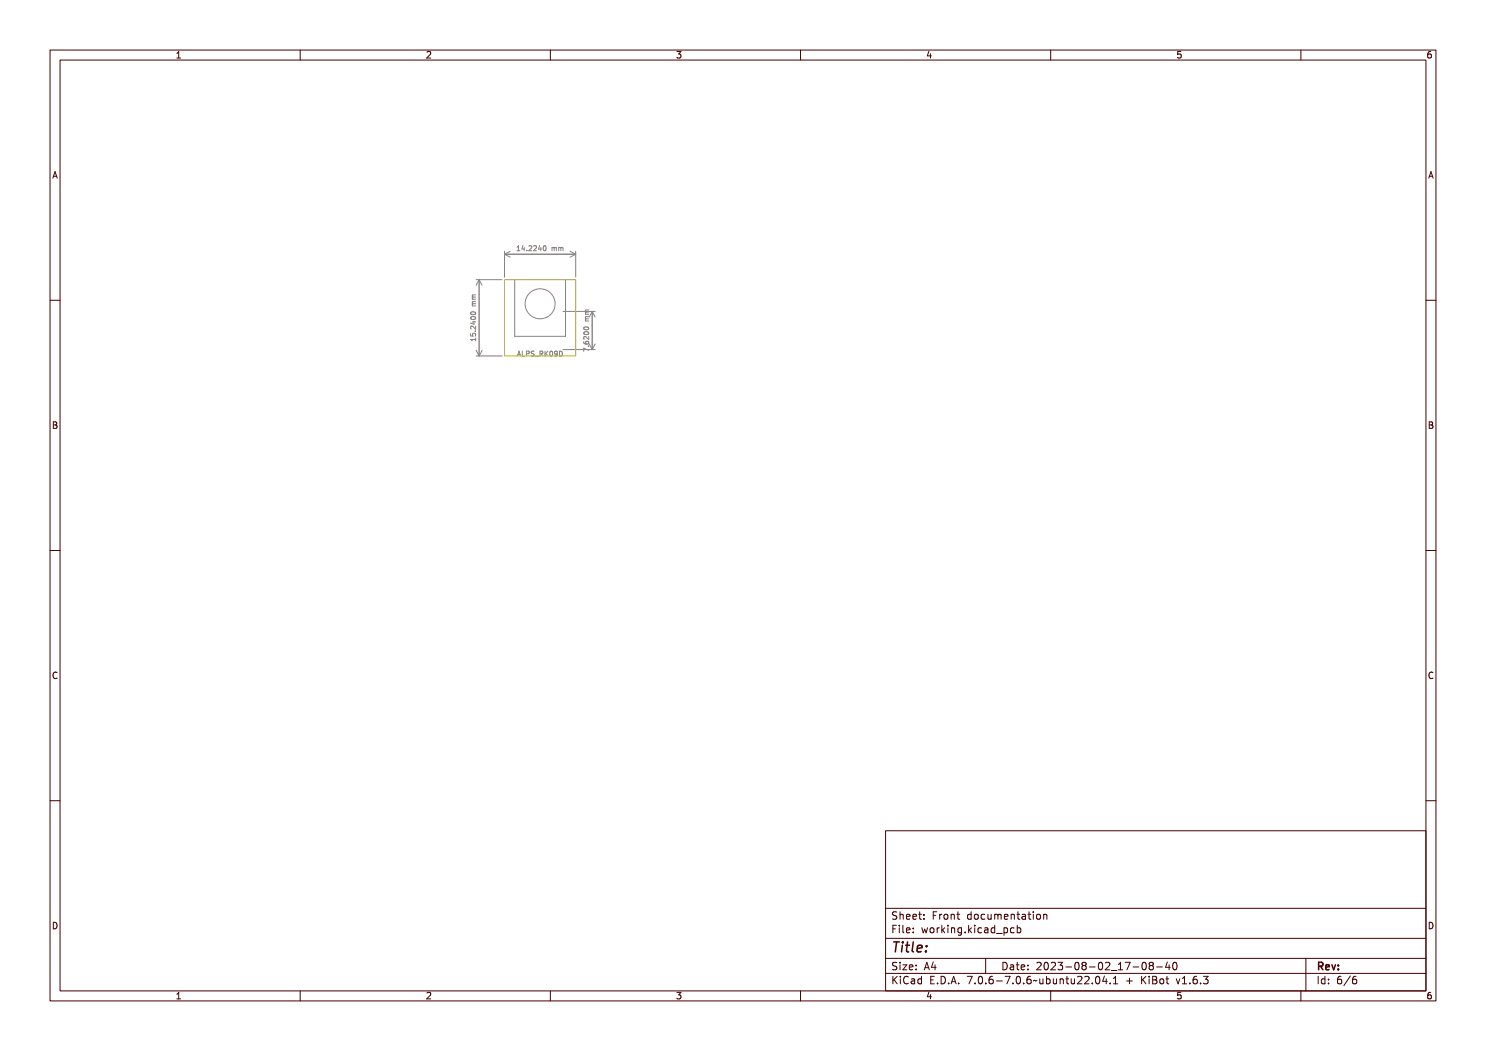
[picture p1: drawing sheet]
<svg xmlns="http://www.w3.org/2000/svg" width="297mm" height="210mm" viewBox="0 0 297 210" stroke-linecap="round" stroke-linejoin="round" font-family="sans-serif">
<g fill="none" stroke="#848484" stroke-width=".2">
<path d="M94.4 59.6h.7v.1h-.6l.6 .1v.1l-.6 .1 .6 .1v.1h-.7zM94.4 59.8h.7M94.5 59.4l-.1 .1 .1 .3M94.5 59.4h.6M95.1 58.9l-.7 .1v.2l.1 .2M95.2 55.9h5.1M95.8 55.9v15.2M95.8 55.9l.5 1.1M95.8 55.9l-.6 1.1M100.8 50.2v5.2M100.8 50.8h14.3M100.8 50.8l1.2 .6"/>
<path d="M102 50.2l-1.2 .6M102.9 55.9h10.1v11.3h-10.1zM103.3 50.1h.6M103.3 49.4l.3-.3v1M104.1 49.2h.4v.8l.2 .1h-.6l.2-.1v-.7h-.2zM105.2 49.2h.2v.6h.1l-.1 .3h-.2v-.2h-.4zM105.2 49.3v.5h-.3zM105.9 50h.1v.1h-.1zM106.5 49.2a.35 .35 0 0 1 .5 .1 .35 .35 0 0 1-.2 .5l-.2 .2h.4v.1h-.6l.5-.6a.23 .23 0 0 0-.2-.2 .23 .23 0 0 0-.2 .1zM107.3 49.2a.35 .35 0 0 1 .5 .1 .35 .35 0 0 1-.2 .5l-.2 .2h.4v.1h-.6l.5-.6a.23 .23 0 0 0-.2-.2 .23 .23 0 0 0-.2 .1zM108.4 49.2h.2v.6h.1l-.1 .3h-.2v-.2h-.4zM108.4 49.3v.5h-.3z"/>
<path d="M108.9 49.3l.1-.1a.47 .47 0 0 1 .5 .5 .47 .47 0 0 1-.5 .4l-.1-.2zM109.1 49.3a.4 .4 0 0 1 .2 .4 .4 .4 0 0 1-.2 .3l-.1-.3zM110.4 49.4h.6l.1 .7h-.1l-.1-.6-.1 .6h-.1l-.1-.6-.1 .6h-.1zM111.2 49.4h.6l.1 .7h-.1l-.1-.6-.1 .6h-.1l-.1-.6-.1 .6h-.1zM112.2 49.4l.3 .2v.5M113.9 50.2l1.2 .6M115.1 50.2v5.2M115.1 50.8l-1.2 .6M94.1 66.6v.5l.4 .1v-.5l.5-.1v.6M94.1 63.4a.49 .49 0 0 1 .6-.2 .49 .49 0 0 1 .3 .5 .49 .49 0 0 1-.5 .2 .49 .49 0 0 1-.4-.5zM94.1 62.5a.49 .49 0 0 1 .6-.3 .49 .49 0 0 1 .3 .5 .49 .49 0 0 1-.5 .3 .49 .49 0 0 1-.4-.5zM94.1 67h.9l.1-.2v.5l-.1-.2h-.7v.2h-.1z"/>
<path d="M94.1 66.1h.1v.4h.3a.32 .32 0 0 1 .2-.5 .32 .32 0 0 1 .4 .2 .32 .32 0 0 1-.1 .4 .26 .26 0 0 0 0-.4 .26 .26 0 0 0-.4 0 .26 .26 0 0 0 0 .4h-.5zM94.1 63.7h.7l.1-.1 .2 .2h-.2v.4h-.2l-.6-.4zM94.1 63a.51 .51 0 0 1 .6-.2 .51 .51 0 0 1 .4 .4 .52 .52 0 0 1-.6 .2 .52 .52 0 0 1-.4-.4zM94.1 62.2a.51 .51 0 0 1 .6-.2 .51 .51 0 0 1 .4 .4 .52 .52 0 0 1-.6 .2 .52 .52 0 0 1-.4-.4zM94.2 64.5h.3l.5 .4v-.5h.1v.6l-.6-.4a.23 .23 0 0 0-.3 .1 .23 .23 0 0 0 .1 .3l-.2-.1zM94.2 63a.44 .44 0 0 1 .8 .2 .44 .44 0 0 1-.8-.2zM94.2 62.2a.44 .44 0 0 1 .8 .2 .44 .44 0 0 1-.8-.2zM94.3 63.8h.5v.3zM94.4 60.4h.7v.1h-.6l.6 .1v.1l-.6 .1 .6 .1v.1h-.7zM94.4 64.3h.7M94.4 61.1h.7M94.5 60.7l-.1 .1 .1 .3"/>
<path d="M94.5 60.7h.6M94.7 64.2v.6l-.7-.3M94.9 65.4h.2v.2h-.2zM95 66.2h.1M95.1 65.2v.6l-.8-.6-.2 .2 .1 .3M95.1 67.5v.6M95.1 67.8h-1l.2 .3M95.1 60.3h-.7v.2l.1 .2M95.2 71.1h5.1M95.2 70l.6 1.1M96.3 70l-.5 1.1M103.5 70.9h.5"/>
<path d="M103.7 70.2l-.3 1M104.3 70.2h.1l.3 1h-.1l-.1-.2h-.3l-.1 .2h-.1zM104.3 70.4l.2 .4h-.3zM104.9 70.2h.1v.9h.5v.1h-.6zM105.7 70.2h.3a.31 .31 0 0 1 .3 .4 .31 .31 0 0 1-.5 .2v.4h-.1zM105.8 70.3h.2a.18 .18 0 0 1 .2 .2 .18 .18 0 0 1-.2 .2h-.2zM106.5 70.3h.5v.1l-.1-.1a.18 .18 0 0 0-.3 .1 .18 .18 0 0 0 0 .2 .32 .32 0 0 1 .5 .2 .32 .32 0 0 1-.2 .4 .32 .32 0 0 1-.4-.2v.1a.24 .24 0 0 0 .3 0 .24 .24 0 0 0 .1-.3 .24 .24 0 0 0-.3-.1l-.2-.2zM107.1 71.5h.9zM108 70.2h.3a.26 .26 0 0 1 .3 .2 .26 .26 0 0 1-.2 .3l.4 .5-.5-.4h-.1v.4h-.2zM108.2 70.3h.1a.17 .17 0 0 1 .2 .2 .17 .17 0 0 1-.2 .2h-.1zM108.8 70.2h.2v.5l.5-.5-.3 .4 .4 .6h-.2l-.3-.5-.1 .5h-.2zM109.7 70.3l.1-.1a.47 .47 0 0 1 .5 .5 .47 .47 0 0 1-.5 .5l-.1-.3z"/>
<path d="M109.9 70.3a.4 .4 0 0 1 .2 .4 .4 .4 0 0 1-.2 .4l-.1-.4zM110.5 70.3l.1-.1a.48 .48 0 0 1 .5 .6 .48 .48 0 0 1-.6 .4v-.1a.29 .29 0 0 0 .3 0 .29 .29 0 0 0 .1-.4 .31 .31 0 0 1-.4 .1 .31 .31 0 0 1 0-.5zM111.2 70.2a.5 .5 0 0 1 .7 .5 .5 .5 0 0 1-.7 .5zM111.4 70.3a.38 .38 0 0 1 .3 .4 .38 .38 0 0 1-.3 .4zM112.3 70.3v.7M112.5 62.2h6.5M112.5 69.8h6.5M116.7 68.9l1 .4v.1l-.8-.3v.5h-.2zM116.8 65.9a.51 .51 0 0 1 .5-.2 .51 .51 0 0 1 .4 .5 .52 .52 0 0 1-.6 .2 .52 .52 0 0 1-.3-.5zM116.8 65.1a.51 .51 0 0 1 .5-.2 .51 .51 0 0 1 .4 .5 .52 .52 0 0 1-.6 .2 .52 .52 0 0 1-.3-.5zM116.8 67.4h.1a.29 .29 0 0 0 0 .3 .29 .29 0 0 0 .3 .1 .32 .32 0 0 1 .1-.5 .32 .32 0 0 1 .5 .2 .32 .32 0 0 1-.3 .4 .45 .45 0 0 1-.6 0 .45 .45 0 0 1-.1-.5zM116.8 65.4a.48 .48 0 0 1 .5-.1 .48 .48 0 0 1 .3 .5 .49 .49 0 0 1-.5 .2 .49 .49 0 0 1-.4-.5z"/>
<path d="M116.8 66.4a.48 .48 0 0 1 .5-.2 .48 .48 0 0 1 .3 .5 .49 .49 0 0 1-.5 .2 .49 .49 0 0 1-.4-.5zM116.8 66.6h.3l.5 .4v-.4h.1v.5l-.6-.4a.23 .23 0 0 0-.3 .1 .23 .23 0 0 0 .1 .3l-.2-.1zM116.9 66a.44 .44 0 0 1 .7 .1 .44 .44 0 0 1-.7-.1zM116.9 65.2a.44 .44 0 0 1 .7 .1 .44 .44 0 0 1-.7-.1zM117 63.4l.7-.1v.1l-.6 .1 .6 .1v.1l-.6 .1 .6 .1v.1h-.7zM117 62.6l.7-.1v.1l-.6 .1 .6 .1v.1l-.6 .1 .6 .1v.1h-.7zM117 64.1h.7M117 62.8h.7M117.1 68.3l-.1 .3 .2 .2M117.1 68.2h.5v.5h-.7l-.2-.4M117.1 68.2v.1M117.1 63.7l-.1 .1 .1 .3"/>
<path d="M117.1 62.4l-.1 .1 .1 .3M117.1 63.7h.6M117.1 62.4h.6M117.5 68.4h.2v.1h-.2zM117.6 69.2h.1M117.7 67.2v.6l-.7-.6-.3 .2 .1 .4M117.7 70l-1-.4v.6M117.7 61.9l-.7 .1v.2l.1 .2M117.7 63.3h-.7v.3l.1 .1M117.8 68.7l.6 1.1M118.4 62.2v7.6M118.4 62.2l.6 1.2"/>
<path d="M118.4 62.2l-.6 1.2M119 68.7l-.6 1.1"/>
<circle cx="109.2" cy="49.7" r=".09"/>
<circle cx="94.6" cy="63.1" r=".09"/>
<circle cx="94.6" cy="62.3" r=".09"/>
<circle cx="107.9" cy="60.7" r="3"/>
<circle cx="110" cy="70.7" r=".09"/>
<circle cx="110.7" cy="70.6" r=".21"/>
<circle cx="117.2" cy="65.2" r=".09"/>
<circle cx="117.2" cy="66" r=".09"/>
<circle cx="117.4" cy="67.6" r=".22"/>
</g>
<path d="M100.8 55.9h14.3v15.2h-14.3z" fill="none" stroke="#c2c200" stroke-width=".2"/>
<g fill="none" stroke="#480000" stroke-width=".2">
<path d="M10 10h277v190h-277zM12 12h273v186h-273zM60 10v2M110 10v2M160 10v2M210 10v2M260 10v2M10 60h2M285 60h2M10 110h2M285 110h2M10 160h2"/>
<path d="M285 160h2M177 166h108v32h-108zM60 198v2M110 198v2M160 198v2M177 181.5h108M177 187.5h108M177 191.5h108M177 194.5h108M178.1 195.2h.2v.6l.6-.6h.3l-.6 .6 .6 .8h-.2l-.5-.7-.2 .2v.5h-.2zM178.2 185h.9v.2h-.7v.4h.6v.2h-.6v.7h-.2zM178.3 182.4l.5-.1h.2v.2a.31 .31 0 0 0-.5-.1 .31 .31 0 0 0 0 .5 .5 .5 0 0 1 .6 .6 .5 .5 0 0 1-.8 .2l-.1-.2a.34 .34 0 0 0 .4 .1 .34 .34 0 0 0 .1-.5 .47 .47 0 0 1-.5-.2 .47 .47 0 0 1 .1-.5z"/>
<path d="M178.3 192.5l.5-.1h.2v.2a.31 .31 0 0 0-.5-.1 .31 .31 0 0 0 0 .5 .5 .5 0 0 1 .6 .6 .5 .5 0 0 1-.8 .2l-.1-.2a.34 .34 0 0 0 .4 .1 .34 .34 0 0 0 .1-.5 .47 .47 0 0 1-.5-.2 .47 .47 0 0 1 .1-.5zM179.4 182.2h.2v.6a.35 .35 0 0 1 .4-.1 .35 .35 0 0 1 .2 .4v.6h-.2v-.8h-.4v.8h-.2zM179.5 185.4h.4v.9h.4v.2h-.9v-.2h.3v-.8h-.2zM179.5 192.8h.4v.9h.4v.1h-.9v-.1h.3v-.8h-.2zM179.5 195.6h.4v.9h.4v.1h-.9v-.1h.3v-.8h-.2zM179.7 184.9h.2v.3h-.2zM179.7 192.3h.2v.3h-.2zM179.7 195.1h.2v.3h-.2zM180.6 184.9h.4v1.3l.4 .1v.2l-.5-.2v-1.2h-.3zM180.6 192.8h.8l-.6 .9h.6v.1h-.8l.6-.9h-.6zM180.7 182.8l.1-.1a.49 .49 0 0 1 .5 0 .49 .49 0 0 1 .2 .5h-.8a.42 .42 0 0 0 .3 .4 .42 .42 0 0 0 .4-.1 .47 .47 0 0 1-.4 .3 .47 .47 0 0 1-.4-.3zM180.7 195.4a.4 .4 0 0 1 .4-.3 .4 .4 0 0 1 .4 .3 .56 .56 0 0 0-.8 .4 .56 .56 0 0 0 .5 .7l.3-.1a.43 .43 0 0 1-.5 .3 .43 .43 0 0 1-.4-.4v-.6z"/>
<path d="M180.8 182.9l.4-.1 .1 .3h-.6zM181.8 195.6l.3-.1a.43 .43 0 0 1 .5 .5v.6h-.1v-.1a.38 .38 0 0 1-.5 .2 .38 .38 0 0 1-.2-.5 .38 .38 0 0 1 .4-.2h.3a.35 .35 0 0 0-.3-.4 .35 .35 0 0 0-.4 .2zM181.9 182.8l.1-.1a.49 .49 0 0 1 .5 0 .49 .49 0 0 1 .2 .5h-.8a.42 .42 0 0 0 .3 .4 .42 .42 0 0 0 .5-.1 .47 .47 0 0 1-.5 .3 .47 .47 0 0 1-.4-.3zM181.9 185.5l.1-.1a.49 .49 0 0 1 .5 0 .49 .49 0 0 1 .2 .5h-.8a.42 .42 0 0 0 .3 .4 .42 .42 0 0 0 .5-.1 .47 .47 0 0 1-.5 .3 .47 .47 0 0 1-.4-.3zM181.9 192.9l.1-.1a.49 .49 0 0 1 .5 0 .49 .49 0 0 1 .2 .5h-.8a.42 .42 0 0 0 .3 .4 .42 .42 0 0 0 .5-.1 .47 .47 0 0 1-.5 .3 .47 .47 0 0 1-.4-.3zM182 196.2l.5-.1a.31 .31 0 0 1-.2 .4 .31 .31 0 0 1-.4-.1zM182 182.9l.4-.1 .1 .3h-.6zM182 185.6l.4-.1 .1 .3h-.6zM182 193l.4-.1 .1 .3h-.6zM183 195.7l.4-.2 .2 .2v-.6h.2v1.5h-.2v-.1a.42 .42 0 0 1-.5 .1 .42 .42 0 0 1-.2-.5zM183.2 195.8l.1-.1a.4 .4 0 0 1 .3 .4 .4 .4 0 0 1-.3 .4l-.2-.2zM183.2 182.3h.2v.4h.4v.1h-.4v.7l.4 .1v.1h-.4l-.1-.1-.1-.8h-.3v-.1h.3z"/>
<path d="M183.3 185.4h.2v.3h-.2zM183.3 186.2h.2v.3h-.2zM183.3 192.8h.2v.3h-.2zM183.3 193.6h.2v.2h-.2zM184.5 182.7h.2v.3h-.2zM184.5 183.5h.2v.2h-.2zM185.2 185.4h.2l.2 .8 .1-.5h.2l.2 .5 .1-.8h.2l-.2 1.1h-.2l-.2-.7-.2 .7h-.1zM185.4 195.2h.9v.2h-.7v.4h.6v.2h-.6v.5h.7v.1h-.9zM185.7 192.4h.2l.5 1.4h-.2l-.1-.3h-.5l-.1 .3h-.2zM185.8 192.6l.2 .7h-.4zM186.6 182.3h.9v.2h-.7v.4h.6v.2h-.6v.6h-.2zM186.8 185.6l.1-.1a.39 .39 0 0 1 .4 .4 .39 .39 0 0 1-.4 .4l-.1-.2z"/>
<path d="M186.9 196.4h.2v.2h-.2zM187.1 192.4h.2v.9h.2v.2h-.2v.3h-.2v-.3h-.6zM187.1 192.6v.7h-.4zM187.8 195.2a.76 .76 0 0 1 .9 .7 .76 .76 0 0 1-.9 .7zM188 195.4a.57 .57 0 0 1 .5 .5 .57 .57 0 0 1-.5 .6zM188 182.7h.2v.2v-.1a.29 .29 0 0 1 .3-.2 .29 .29 0 0 1 .3 .3 .37 .37 0 0 0-.5-.1 .37 .37 0 0 0-.1 .4v.5h-.2zM188 185.4h.2v.2v-.1a.29 .29 0 0 1 .3-.2 .29 .29 0 0 1 .3 .3 .37 .37 0 0 0-.5-.1 .37 .37 0 0 0-.1 .4v.6h-.2zM189.1 184.9h.1v.9l.5-.4h.2l-.4 .4 .5 .7h-.2l-.4-.6-.2 .1v.5h-.1zM189.2 182.9l.1-.1a.39 .39 0 0 1 .4 .4 .39 .39 0 0 1-.4 .4l-.1-.2zM189.3 196.4h.3v.2h-.3zM190.2 182.7h.2v.1a.35 .35 0 0 1 .4-.1 .35 .35 0 0 1 .3 .4v.6h-.2l-.1-.8h-.3l-.1 .8h-.2zM190.3 185.4h.4v.9h.4v.2h-.9v-.2h.4v-.8h-.3z"/>
<path d="M190.5 195.2h.3l.4 1.4h-.2l-.1-.3h-.5l-.1 .3h-.2zM190.6 184.9h.1v.3h-.1zM190.6 195.4l.2 .7h-.4zM191.4 185.4h.2v.1a.35 .35 0 0 1 .4-.1 .35 .35 0 0 1 .3 .4v.7h-.2l-.1-.9h-.3l-.1 .9h-.2zM191.7 182.3h.1v.4h.4v.1h-.4v.7l.4 .1v.1h-.4l-.1-.1v-.8h-.3v-.1h.3zM191.7 196.4h.3v.2h-.3zM192.7 185.5l.3-.2 .3 .2v-.1h.2v1a.53 .53 0 0 1-.8 .4v-.2a.36 .36 0 0 0 .4 .1 .36 .36 0 0 0 .2-.4l-.1 .1a.53 .53 0 0 1-.7-.3 .53 .53 0 0 1 .2-.6zM192.8 185.6l.1-.1a.39 .39 0 0 1 .4 .4 .39 .39 0 0 1-.4 .4l-.1-.2zM193.8 195.2h.9l-.5 1.4h-.2l.5-1.2h-.7zM193.9 182.8l.3-.2 .3 .2v-.6h.2v1.5h-.2v-.1a.42 .42 0 0 1-.6 .1 .42 .42 0 0 1-.1-.5zM194.1 182.8a.4 .4 0 0 1 .4 .4 .4 .4 0 0 1-.4 .4l-.2-.4zM194.1 186.2h.3v.3h-.3z"/>
<path d="M195.1 184.9h.2v.9l.4-.4h.3l-.5 .4 .5 .7h-.2l-.4-.6-.1 .1v.5h-.2zM195.2 182.9l.1-.1a.39 .39 0 0 1 .4 .4 .39 .39 0 0 1-.4 .4l-.1-.2zM195.3 196.4h.3v.2h-.3zM196.3 185.4h.5v.9h.3v.2h-.9v-.2h.4v-.8h-.3zM196.3 195.4a.57 .57 0 0 1 .7 0 .57 .57 0 0 1 .1 .8 .5 .5 0 0 1-.6 .5 .5 .5 0 0 1-.3-.8zM196.4 182.8a.39 .39 0 0 1 .4-.2 .39 .39 0 0 1 .3 .3 .4 .4 0 0 0-.6 0 .4 .4 0 0 0 0 .6 .4 .4 0 0 0 .6 0 .45 .45 0 0 1-.6 .3 .45 .45 0 0 1-.3-.6zM196.5 195.4a.61 .61 0 0 1 .4 1l-.1 .1a.61 .61 0 0 1-.4-1zM196.6 184.9h.2v.3h-.2zM197 191.5v3M197.4 182.7h.2v.8l.2 .1 .3-.2v-.7h.2v1h-.2v-.1a.35 .35 0 0 1-.4 .2 .35 .35 0 0 1-.3-.5zM197.6 185.5a.39 .39 0 0 1 .4-.2 .39 .39 0 0 1 .3 .3 .4 .4 0 0 0-.6 0 .4 .4 0 0 0 0 .6 .4 .4 0 0 0 .6 0 .45 .45 0 0 1-.6 .3 .45 .45 0 0 1-.3-.6zM197.7 196.4h.3v.2h-.3z"/>
<path d="M198.6 182.7l.5 .1 .3-.1 .2 1h-.2l-.1-.9-.2 .1v.8h-.1l-.2-.9-.1 .9h-.1zM198.7 185.4l.2-.1a.43 .43 0 0 1 .6 .5v.7h-.2v-.2a.38 .38 0 0 1-.5 .2 .38 .38 0 0 1-.2-.5 .38 .38 0 0 1 .5-.2h.2a.35 .35 0 0 0-.3-.4 .35 .35 0 0 0-.3 .2zM198.7 195.4a.38 .38 0 0 1 .4-.3 .38 .38 0 0 1 .3 .3 .43 .43 0 0 0-.5 0 .43 .43 0 0 0-.1 .5 .46 .46 0 0 1 .7 .1 .46 .46 0 0 1-.2 .6 .46 .46 0 0 1-.7-.2zM198.8 186l.5-.1a.31 .31 0 0 1-.1 .4 .31 .31 0 0 1-.4-.1zM199.9 185.5l.3-.2 .3 .2v-.6h.2v1.6h-.2v-.2a.42 .42 0 0 1-.5 .1 .42 .42 0 0 1-.2-.5zM199.9 182.8l.2-.1a.49 .49 0 0 1 .5 0 .49 .49 0 0 1 .1 .5h-.7a.42 .42 0 0 0 .2 .4 .42 .42 0 0 0 .5-.1 .47 .47 0 0 1-.4 .3 .47 .47 0 0 1-.5-.3zM200 196h.5v.2h-.5zM200 185.6l.1-.1a.39 .39 0 0 1 .4 .4 .39 .39 0 0 1-.4 .4l-.1-.2zM200.1 182.9l.3-.1 .2 .3h-.6zM200.1 192.4a.76 .76 0 0 1 1 .7 .76 .76 0 0 1-1 .7zM200.3 192.6a.57 .57 0 0 1 .6 .5 .57 .57 0 0 1-.6 .6zM200.9 186.8l1.2 .1z"/>
<path d="M201 195.2h.9l-.5 1.4h-.2l.5-1.2h-.7zM201.1 182.7h.1v.1a.35 .35 0 0 1 .5-.1 .35 .35 0 0 1 .2 .4v.6h-.2v-.8h-.4l-.1 .8h-.1zM201.4 192.8l.3-.1a.43 .43 0 0 1 .5 .5v.6h-.1v-.1a.38 .38 0 0 1-.5 .2 .38 .38 0 0 1-.2-.5 .38 .38 0 0 1 .4-.2h.3a.35 .35 0 0 0-.3-.4 .35 .35 0 0 0-.4 .2zM201.6 193.4l.5-.1a.31 .31 0 0 1-.2 .4 .31 .31 0 0 1-.4-.1zM202.2 185.4h.2v.1a.53 .53 0 0 1 .8 .3 .53 .53 0 0 1-.6 .7l-.2-.2v.6h-.2zM202.5 182.3h.2v.4h.4v.1h-.4v.7l.4 .1v.1h-.4l-.2-.1v-.8h-.3v-.1h.3zM202.5 185.6l.1-.1a.4 .4 0 0 1 .4 .4 .4 .4 0 0 1-.4 .4l-.2-.2zM202.5 196.4h.3v.2h-.3zM202.8 192.4h.2v.4h.4v.1h-.4v.7l.4 .1v.1h-.4l-.2-.1v-.8h-.3v-.1h.3zM203.5 182.7l.3-.1a.43 .43 0 0 1 .5 .5v.6h-.2v-.1a.38 .38 0 0 1-.5 .2 .38 .38 0 0 1-.2-.5 .38 .38 0 0 1 .5-.2h.2a.35 .35 0 0 0-.2-.4 .35 .35 0 0 0-.4 .2zM203.5 195.4a.57 .57 0 0 1 .8 0 .57 .57 0 0 1 0 .8 .5 .5 0 0 1-.6 .5 .5 .5 0 0 1-.3-.8zM203.6 185.5a.39 .39 0 0 1 .4-.2 .39 .39 0 0 1 .3 .3 .4 .4 0 0 0-.5 0 .4 .4 0 0 0 0 .6 .4 .4 0 0 0 .5 0 .45 .45 0 0 1-.6 .3 .45 .45 0 0 1-.2-.6z"/>
<path d="M203.7 183.3l.4-.1a.31 .31 0 0 1-.1 .4 .31 .31 0 0 1-.4-.1zM203.7 195.4a.61 .61 0 0 1 .4 1l-.1 .1a.61 .61 0 0 1-.3-1zM203.9 192.9l.1-.1a.49 .49 0 0 1 .5 0 .49 .49 0 0 1 .2 .5h-.8a.42 .42 0 0 0 .3 .4 .42 .42 0 0 0 .5-.1 .47 .47 0 0 1-.5 .3 .47 .47 0 0 1-.4-.3zM204 193l.4-.1 .1 .3h-.6zM204.7 184.9h.1v.6a.53 .53 0 0 1 .8 .3 .53 .53 0 0 1-.6 .7l-.2-.2v.2h-.1zM204.9 182.3h.2v.4h.4v.1h-.4v.7l.4 .1v.1h-.4l-.2-.1v-.8h-.3v-.1h.3zM204.9 185.6l.1-.1a.39 .39 0 0 1 .4 .4 .39 .39 0 0 1-.4 .4l-.1-.2zM204.9 196.4h.3v.2h-.3zM205.3 192.8h.2v.3h-.2zM205.3 193.6h.2v.2h-.2zM205.9 182.7h.5v.9h.3v.1h-.9v-.1h.4v-.8h-.3zM205.9 195.4a.38 .38 0 0 1 .4-.3 .38 .38 0 0 1 .3 .3 .43 .43 0 0 0-.5 0 .43 .43 0 0 0-.1 .5 .46 .46 0 0 1 .7 .1 .46 .46 0 0 1-.2 .6 .46 .46 0 0 1-.6-.2z"/>
<path d="M206.2 182.2h.2v.3h-.2zM207 196l1-.1a.49 .49 0 0 1-.8 .1l-.2 .2zM207.3 182.9l.1-.1a.39 .39 0 0 1 .4 .4 .39 .39 0 0 1-.4 .4l-.2-.2zM207.4 192.5a.53 .53 0 0 1 .8 .1 .53 .53 0 0 1-.3 .7l-.3 .4h.7v.1h-.9l.3-.5a.4 .4 0 0 0 .3-.4 .4 .4 0 0 0-.3-.4l-.3 .2zM208.3 182.7h.1v.1a.35 .35 0 0 1 .5-.1 .35 .35 0 0 1 .2 .4v.6h-.2v-.8h-.4l-.1 .8h-.1zM208.3 195.6h.1l.1 .8 .2 .1 .2-.2v-.7h.2v1h-.2v-.1a.35 .35 0 0 1-.4 .2 .35 .35 0 0 1-.2-.5zM208.7 192.6a.57 .57 0 0 1 .7 0 .57 .57 0 0 1 .1 .8 .5 .5 0 0 1-.6 .5 .5 .5 0 0 1-.3-.8zM208.9 192.6a.61 .61 0 0 1 .3 1l-.1 .1a.61 .61 0 0 1-.3-1zM209.5 195.1h.2v.6a.53 .53 0 0 1 .7 .3 .53 .53 0 0 1-.6 .7l-.1-.2v.1h-.2zM209.7 195.8l.1-.1a.4 .4 0 0 1 .4 .4 .4 .4 0 0 1-.4 .4l-.1-.2zM209.8 192.5a.53 .53 0 0 1 .8 .1 .53 .53 0 0 1-.3 .7l-.3 .4h.7v.1h-.9l.3-.5a.4 .4 0 0 0 .3-.4 .4 .4 0 0 0-.3-.4l-.3 .2zM210 198v2"/>
<path d="M210.7 195.6h.2v.8l.2 .1 .2-.2v-.7h.2v1h-.2v-.1a.35 .35 0 0 1-.4 .2 .35 .35 0 0 1-.2-.5zM211 192.4a.46 .46 0 0 1 .6 0 .46 .46 0 0 1 .1 .6l-.1 .1a.47 .47 0 0 1 .2 .7 .47 .47 0 0 1-.7 0l-.1-.2a.35 .35 0 0 0 .5 .1 .35 .35 0 0 0 0-.5h-.3v-.2a.29 .29 0 0 0 .4-.1 .29 .29 0 0 0-.1-.4 .29 .29 0 0 0-.4 .1h-.1zM211.9 195.6h.2v.1a.35 .35 0 0 1 .4-.1 .35 .35 0 0 1 .2 .4v.6h-.2v-.8h-.4v.8h-.2zM212.4 193.2h.5v.2h-.5zM213.3 195.2h.2v.4h.4v.1h-.4v.7l.4 .1v.1h-.4l-.2-.1v-.8h-.3v-.1h.3zM213.5 192.6a.57 .57 0 0 1 .7 0 .57 .57 0 0 1 .1 .8 .5 .5 0 0 1-.6 .5 .5 .5 0 0 1-.3-.8zM213.7 192.6a.61 .61 0 0 1 .3 1v.1a.61 .61 0 0 1-.4-1zM214.3 195.6h.2v.8l.2 .1 .2-.2v-.7h.2v1h-.2v-.1a.35 .35 0 0 1-.4 .2 .35 .35 0 0 1-.2-.5zM214.7 192.5a.41 .41 0 0 1 .7-.1 .41 .41 0 0 1-.2 .7 .42 .42 0 0 1 .2 .6 .42 .42 0 0 1-.7 0 .42 .42 0 0 1 .2-.6l-.3-.2zM215.5 195.3a.53 .53 0 0 1 .8 .1 .53 .53 0 0 1-.3 .7l-.3 .4h.6v.1h-.9l.4-.5a.4 .4 0 0 0 .3-.4 .4 .4 0 0 0-.3-.4l-.3 .2zM216 193.2h.5v.2h-.5zM216.7 195.3a.53 .53 0 0 1 .8 .1 .53 .53 0 0 1-.3 .7l-.3 .4h.6v.1h-.9l.4-.5a.4 .4 0 0 0 .3-.4 .4 .4 0 0 0-.3-.4l-.3 .2z"/>
<path d="M217.1 192.6a.57 .57 0 0 1 .7 0 .57 .57 0 0 1 .1 .8 .5 .5 0 0 1-.6 .5 .5 .5 0 0 1-.3-.8zM217.3 192.6a.61 .61 0 0 1 .3 1v.1a.61 .61 0 0 1-.4-1zM218.2 196.4h.2v.2h-.2zM218.2 192.5a.53 .53 0 0 1 .8 .1 .53 .53 0 0 1-.3 .7l-.3 .4h.7v.1h-.9l.3-.5a.4 .4 0 0 0 .4-.4 .4 .4 0 0 0-.4-.4l-.3 .2zM219.2 195.4a.57 .57 0 0 1 .7 0 .57 .57 0 0 1 .1 .8 .5 .5 0 0 1-.7 .5 .5 .5 0 0 1-.3-.8zM219.2 194.2l1.3 .1zM219.4 195.4a.61 .61 0 0 1 .3 1l-.1 .1a.61 .61 0 0 1-.3-1zM220.7 192.5l.5-.1v1.3h.3v.1h-.8v-.1h.3v-1.1h-.3zM220.8 195.2h.2v.9h.2v.2h-.2v.3h-.2v-.3h-.6zM220.8 195.4v.7h-.4zM221.8 196.4h.2v.2h-.2zM221.8 192.4h.9l-.5 1.4h-.2l.5-1.2h-.7z"/>
<path d="M222.8 195.3l.5-.1v1.3h.3v.1h-.8v-.1h.3v-1.1h-.3zM223.2 193.2h.5v.2h-.5zM224.3 192.6a.57 .57 0 0 1 .8 0 .57 .57 0 0 1 0 .8 .5 .5 0 0 1-.6 .5 .5 .5 0 0 1-.3-.8zM224.5 192.6a.61 .61 0 0 1 .4 1l-.1 .1a.61 .61 0 0 1-.3-1zM225.4 195.5h.2v.4h.4v.2h-.4v.4h-.2v-.4h-.4v-.2h.4zM225.5 192.5a.41 .41 0 0 1 .7-.1 .41 .41 0 0 1-.2 .7 .42 .42 0 0 1 .2 .6 .42 .42 0 0 1-.7 0 .42 .42 0 0 1 .2-.6l-.3-.2zM226.8 193.2h.5v.2h-.5zM227.5 195.2h.2v.6l.6-.6h.2l-.6 .6 .6 .8h-.2l-.5-.7-.1 .2v.5h-.2zM228.4 192.4h.2v.9h.2v.2h-.2v.3h-.2v-.3h-.6zM228.4 192.6v.7h-.5zM228.8 195.6h.4v.9h.4v.1h-.9v-.1h.4v-.8h-.3zM229.1 195.1h.1v.3h-.1z"/>
<path d="M229.1 192.6a.57 .57 0 0 1 .8 0 .57 .57 0 0 1 0 .8 .5 .5 0 0 1-.6 .5 .5 .5 0 0 1-.3-.8zM229.4 192.6a.61 .61 0 0 1 .3 1l-.1 .1a.61 .61 0 0 1-.3-1zM229.9 195.2h.4a.35 .35 0 0 1 .5 .2 .35 .35 0 0 1-.3 .5 .41 .41 0 0 1 .3 .5 .41 .41 0 0 1-.5 .2h-.4zM230.1 196h.2a.27 .27 0 0 1 .3 .2 .27 .27 0 0 1-.3 .3h-.2zM230.1 195.4h.2a.23 .23 0 0 1 .3 .2 .23 .23 0 0 1-.3 .2h-.2zM231.2 193.2h1.1M231.3 195.8l.1-.1a.39 .39 0 0 1 .4 .4 .39 .39 0 0 1-.4 .4l-.1-.2zM232.6 195.2h.1v.4h.4v.1h-.4l.1 .7 .3 .1v.1h-.3l-.2-.1v-.8h-.3v-.1h.3zM233.3 192.2l-.3 1.1h.9M233.7 192.8v1M234.5 192.4l.2-.1a.8 .8 0 0 1 .6 .7 .8 .8 0 0 1-.6 .8l-.2-.2-.1-.4zM234.6 195.6h.2l.3 .9 .4-.9h.2l-.4 1h-.3z"/>
<path d="M236 195.3l.5-.1v1.3h.3v.1h-.8v-.1h.3v-1.1h-.3zM237.4 196.4h.3v.2h-.3zM238.4 195.4a.38 .38 0 0 1 .4-.3 .38 .38 0 0 1 .3 .3 .43 .43 0 0 0-.5 0 .43 .43 0 0 0-.1 .5 .46 .46 0 0 1 .7 .1 .46 .46 0 0 1-.2 .6 .46 .46 0 0 1-.7-.2zM239.8 196.4h.3v.2h-.3zM240.7 195.2a.46 .46 0 0 1 .6 0 .46 .46 0 0 1 .1 .6l-.1 .1a.47 .47 0 0 1 .2 .7 .47 .47 0 0 1-.7 0l-.1-.2a.35 .35 0 0 0 .5 .1 .35 .35 0 0 0 0-.5l-.3-.1v-.1a.29 .29 0 0 0 .4-.1 .29 .29 0 0 0-.1-.4 .29 .29 0 0 0-.4 .1h-.1zM260 198v2M261 191.5v6.5M263.2 195.2h.8v.2h-.3v1.1h.3v.1h-.8v-.1h.3v-1.1h-.3zM264.4 195.7l.3-.2 .3 .2v-.6h.2v1.5h-.2v-.1a.42 .42 0 0 1-.5 .1 .42 .42 0 0 1-.2-.5zM264.6 195.8l.1-.1a.4 .4 0 0 1 .3 .4 .4 .4 0 0 1-.3 .4l-.2-.2zM265.9 195.6h.2v.3h-.2zM265.9 196.4h.2v.2h-.2z"/>
<path d="M268.1 195.4a.38 .38 0 0 1 .3-.3 .38 .38 0 0 1 .4 .3 .43 .43 0 0 0-.5 0 .43 .43 0 0 0-.2 .5 .46 .46 0 0 1 .7 .1 .46 .46 0 0 1-.2 .6 .46 .46 0 0 1-.6-.2zM269.9 195.2h.2l-.8 1.6h-.2zM270.5 195.4a.38 .38 0 0 1 .4-.3 .38 .38 0 0 1 .3 .3 .43 .43 0 0 0-.5 0 .43 .43 0 0 0-.2 .5 .46 .46 0 0 1 .7 .1 .46 .46 0 0 1-.2 .6 .46 .46 0 0 1-.6-.2z"/>
<circle cx="187" cy="185.9" r=".53"/>
<circle cx="189.4" cy="183.2" r=".53"/>
<circle cx="195.4" cy="183.2" r=".53"/>
<circle cx="196.7" cy="195.9" r=".13"/>
<circle cx="199.1" cy="196.2" r=".32"/>
<circle cx="203.9" cy="195.9" r=".13"/>
<circle cx="206.3" cy="196.2" r=".32"/>
<circle cx="207.4" cy="183.2" r=".53"/>
<circle cx="209" cy="193.1" r=".13"/>
<circle cx="213.8" cy="193.1" r=".13"/>
<circle cx="215" cy="193.4" r=".29"/>
<circle cx="215" cy="192.8" r=".25"/>
<circle cx="217.4" cy="193.1" r=".13"/>
<circle cx="219.5" cy="195.9" r=".13"/>
<circle cx="224.7" cy="193.1" r=".13"/>
<circle cx="225.9" cy="193.4" r=".29"/>
<circle cx="225.9" cy="192.8" r=".25"/>
<circle cx="229.5" cy="193.1" r=".13"/>
<circle cx="231.5" cy="196.1" r=".53"/>
<circle cx="238.8" cy="196.2" r=".32"/>
<circle cx="268.5" cy="196.2" r=".32"/>
<circle cx="270.9" cy="196.2" r=".32"/>
</g>
<g fill="none" stroke="#480000" stroke-width=".3">
<path d="M178.1 188.4h1.4v.2h-.6v1.7h-.2v-1.7h-.6zM179.9 188.8h.7v1.3h.4v.2h-1.2v-.2h.5v-1.1h-.4zM180.3 188.3h.3v.3h-.3zM181.8 188.4h.2v.4h.6v.2h-.6v1l.6 .1v.2a.55 .55 0 0 1-.8-.5v-.8h-.4v-.2h.4zM183 188.3h.6l.1 1.6 .1 .2h.4v.2a.54 .54 0 0 1-.8-.5v-1.4h-.4zM184.8 189a.65 .65 0 0 1 .8-.1 .65 .65 0 0 1 .3 .7h-1.1a.56 .56 0 0 0 .4 .5 .56 .56 0 0 0 .6-.1v.2a.81 .81 0 0 1-1.1-.1 .81 .81 0 0 1 .1-1.1zM185 189.1l.4-.1 .2 .4h-.8zM186.7 188.9h.3v.4h-.3zM186.7 189.9h.3v.4h-.3zM263.1 192.4a.73 .73 0 0 1 .9 .2v.3l-.3 .3 .5 .6h-.2l-.3-.4-.2-.2h-.2v.6h-.2zM263.3 192.6h.2a.26 .26 0 0 1 .3 .2 .26 .26 0 0 1-.2 .3h-.3zM264.5 192.9l.1-.1a.49 .49 0 0 1 .5 0 .49 .49 0 0 1 .2 .5h-.8a.42 .42 0 0 0 .3 .4 .42 .42 0 0 0 .4-.1 .47 .47 0 0 1-.4 .3 .47 .47 0 0 1-.4-.3z"/>
<path d="M264.6 193l.3-.1 .2 .3h-.6zM265.5 192.8h.2l.3 .9 .3-.9h.2l-.4 1h-.2zM267.1 192.8h.2v.3h-.2zM267.1 193.6h.2v.2h-.2z"/>
</g>
<text font-size="2.7" fill="#480000" x="178" y="190.3">Title:</text>
<g font-size="2" fill="#480000">
<text x="178" y="183.7">Sheet: Front documentation</text>
<text x="178" y="186.5">File: working.kicad_pcb</text>
<text x="178" y="193.9">Size: A4</text>
<text x="178" y="196.6">KiCad E.D.A. 7.0.6-7.0.6~ubuntu22.04.1 + KiBot v1.6.3</text>
<text x="200" y="193.9">Date: 2023-08-02_17-08-40</text>
<text x="263" y="196.6">Id: 6/6</text>
<text x="263" y="193.9">Rev:</text>
</g>
<g font-size="1.7" fill="#480000">
<text x="35" y="11.7">1</text>
<text x="85" y="11.7">2</text>
<text x="135" y="11.7">3</text>
<text x="185" y="11.7">4</text>
<text x="235" y="11.7">5</text>
<text x="285" y="11.7">6</text>
<text x="10.5" y="35.7">A</text>
<text x="285.5" y="35.7">A</text>
<text x="10.5" y="85.6">B</text>
<text x="285.5" y="85.6">B</text>
<text x="10.5" y="135.7">C</text>
<text x="285.5" y="135.7">C</text>
<text x="10.5" y="185.6">D</text>
<text x="285.5" y="185.6">D</text>
<text x="35" y="199.7">1</text>
<text x="85" y="199.7">2</text>
<text x="135" y="199.7">3</text>
<text x="185" y="199.7">4</text>
<text x="235" y="199.7">5</text>
<text x="285" y="199.7">6</text>
</g>
<g font-size="1.3" fill="#848484">
<text x="103.9" y="50.1">14.2240 mm</text>
<text x="103.9" y="71.2">ALPS_RK09D</text>
</g>
</svg>
